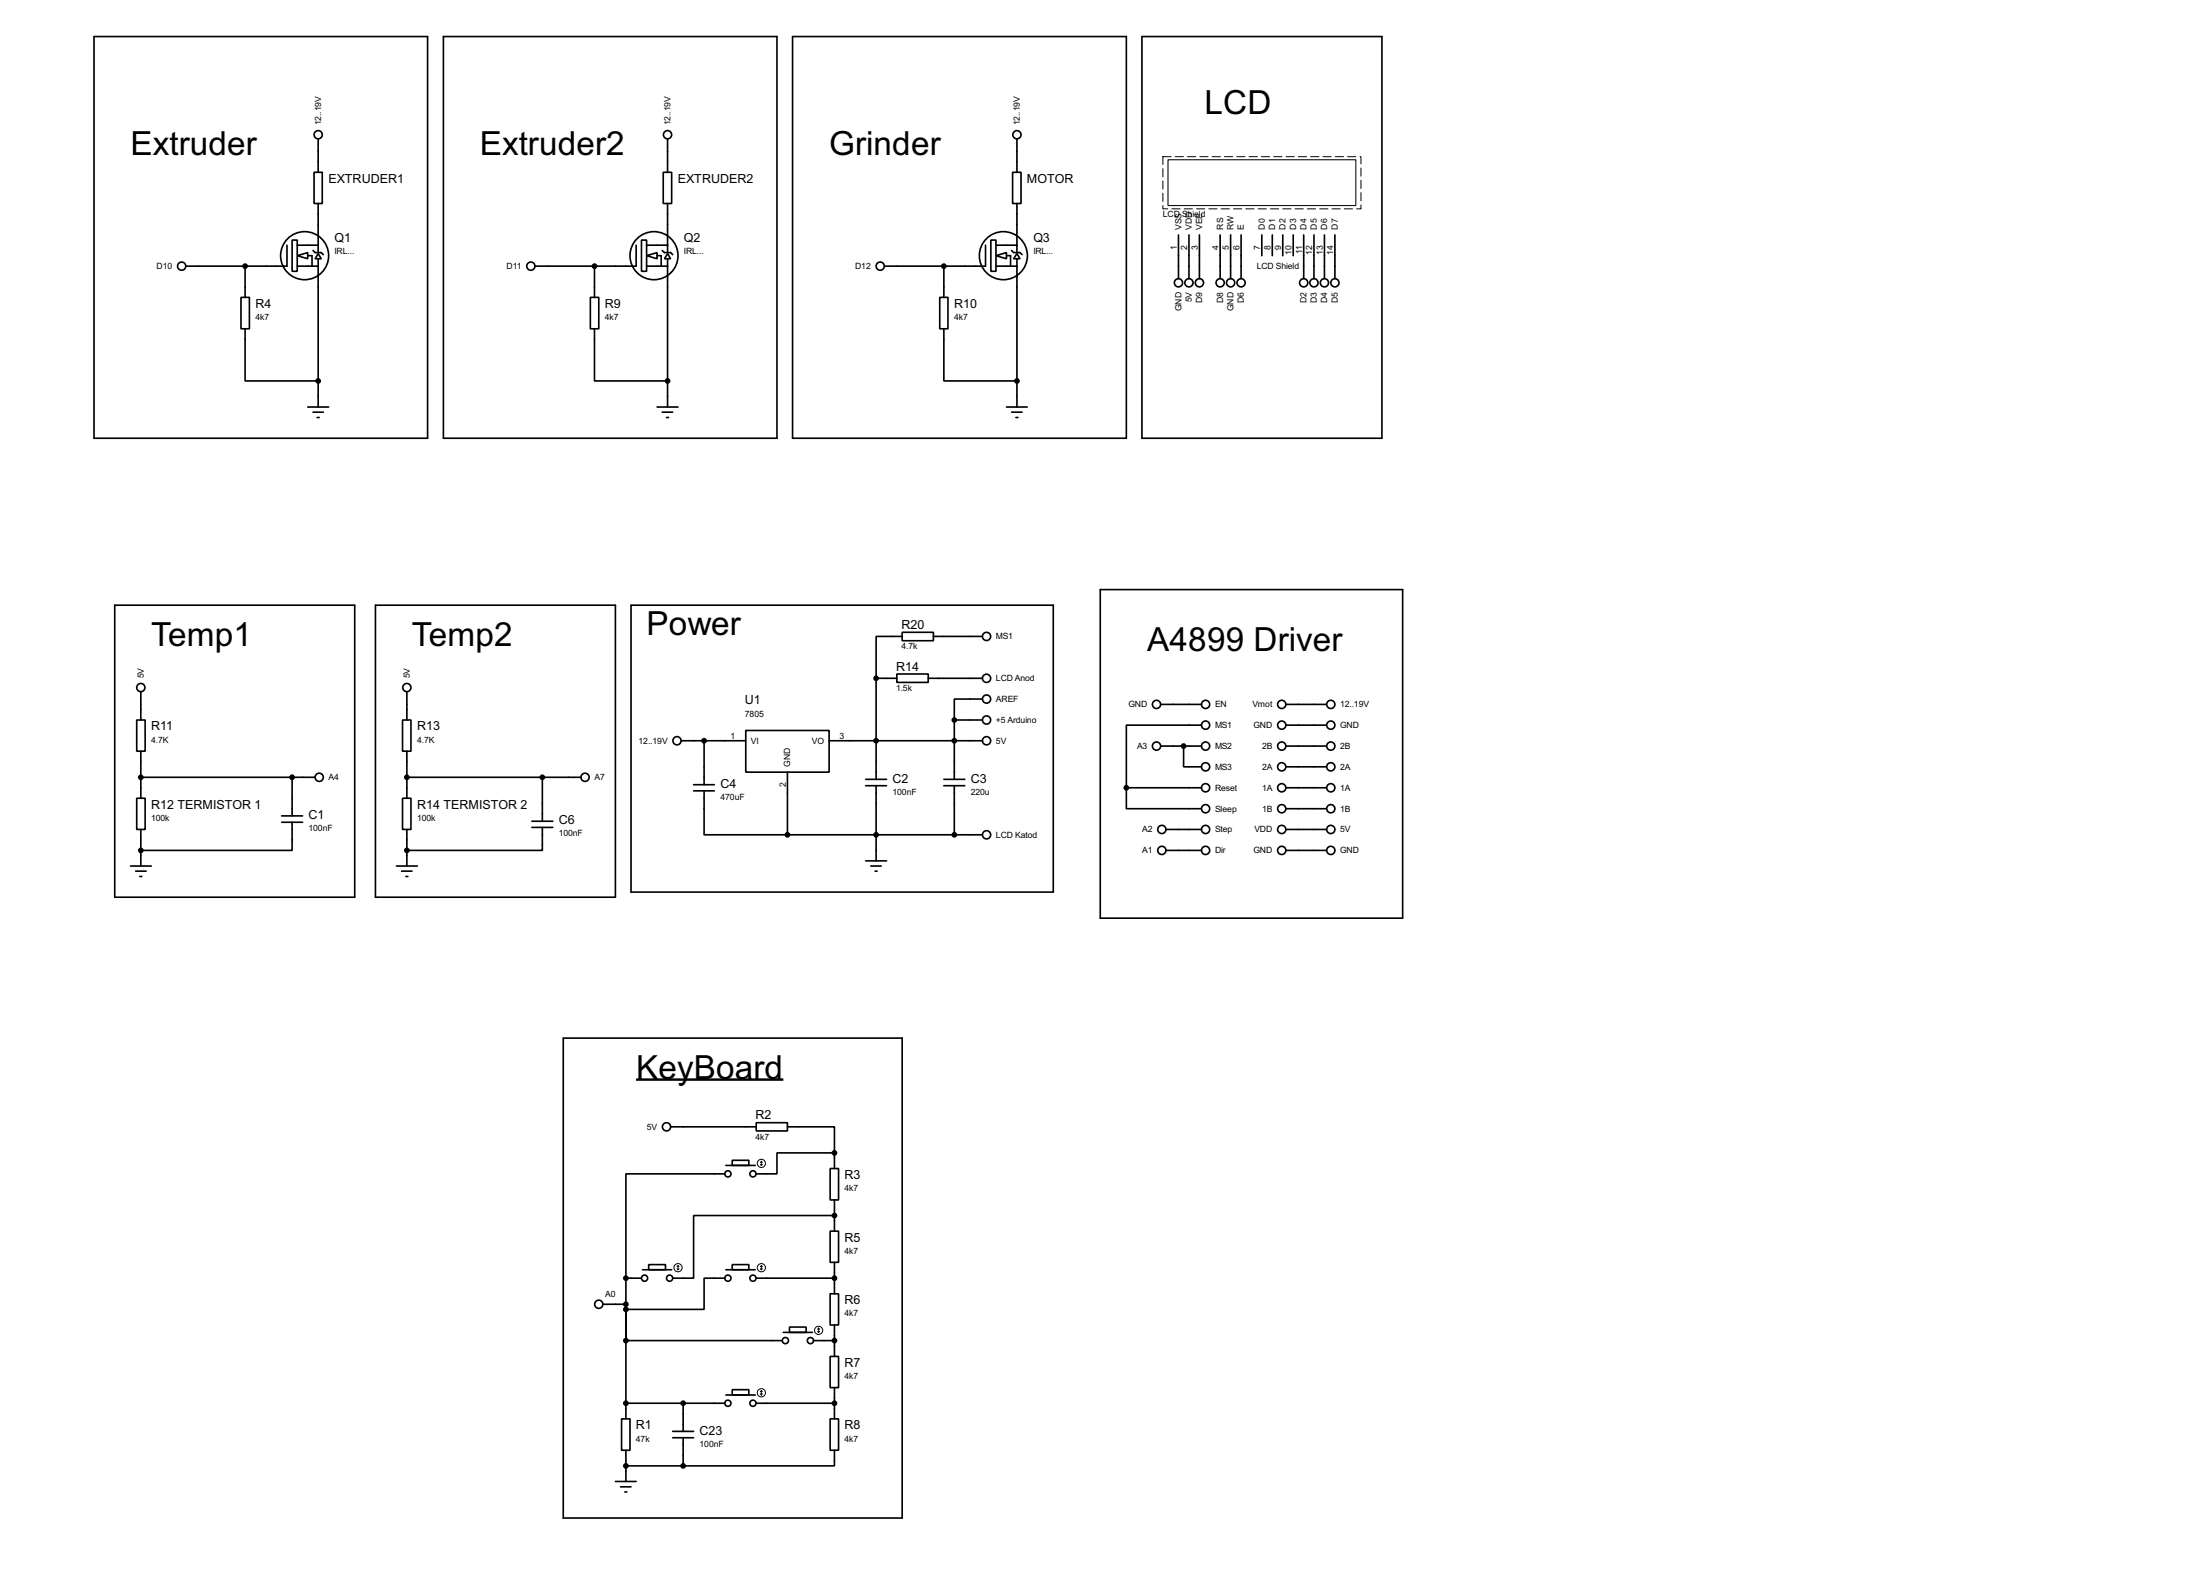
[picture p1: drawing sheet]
<svg xmlns="http://www.w3.org/2000/svg" width="536mm" height="383mm" viewBox="0 0 536 383" stroke-linecap="round" stroke-linejoin="round" font-family="sans-serif">
<g fill="none" stroke="#000" stroke-width=".4">
<path d="M22.9 8.9h81.3v97.8h-81.3zM108 8.9h81.3v97.8h-81.3zM193.1 8.9h81.3v97.8h-81.3zM278.2 8.9h58.4v97.8h-58.4zM77.5 33.8v8.2M162.6 33.8v8.2M247.7 33.8v8.2M69.9 59.7v5.1h-24.6M71.2 58.5h1.2v7.6h-1.2zM72.4 59.7h5.1M76.5 42h2v7.6h-2zM77.5 49.6v7.6"/>
<path d="M77.5 57.5v4M155 59.7v5.1h-24.6M156.3 58.5h1.2v7.6h-1.2zM157.5 59.7h5.1M161.6 42h2v7.6h-2zM162.6 49.6v7.6M162.6 57.5v4M240.1 59.7v5.1h-24.7M241.4 58.5h1.2v7.6h-1.2zM242.6 59.7h5.1M246.7 42h2v7.6h-2zM247.7 49.6v7.6"/>
<path d="M247.7 57.5v4M287.1 57.2v10.7M289.6 57.2v10.7M292.2 57.2v10.7M297.2 57.2v10.7M299.8 57.2v10.7M302.3 57.2v10.7M307.4 57.2v5.1M309.9 57.2v5.1M312.5 57.2v5.1M315 57.2v5.1M317.6 57.2v10.7"/>
<path d="M320.1 57.2v10.7M322.6 57.2v10.7M325.2 57.2v10.7M58.7 72.4h2.1v7.7h-2.1zM59.7 64.8v7.6M72.4 62.3l2.6-.8v1.5zM72.4 64.8h5.1M75 62.3h1v2.5M76.3 61l.5 .5h1.5l.5 .5M77.5 61.8l.8 1.2h-1.5zM77.5 63v36.1M143.8 72.4h2.1v7.7h-2.1z"/>
<path d="M144.8 64.8v7.6M157.5 62.3l2.6-.8v1.5zM157.5 64.8h5.1M160.1 62.3h1v2.5M161.3 61l.6 .5h1.5l.5 .5M162.6 61.8l.8 1.2h-1.5zM162.6 63v36.1M228.9 72.4h2v7.7h-2zM229.9 64.8v7.6M242.6 62.3l2.6-.8v1.5zM242.6 64.8h5.1M245.2 62.3h1v2.5"/>
<path d="M246.4 61l.5 .5h1.6l.5 .5M247.7 61.8l.8 1.2h-1.6zM247.7 63v36.1M59.7 80.1v12.7h17.8M75 99.1h5.1M144.8 80.1v12.7h17.8M160.1 99.1h5.1M229.9 80.1v12.7h17.8M245.2 99.1h5M76.3 100.4h2.5M77.3 101.7h.5M161.3 100.4h2.6"/>
<path d="M162.4 101.7h.5M246.4 100.4h2.6M247.5 101.7h.5M28 147.4h58.4v71.1h-58.4zM91.5 147.4h58.4v71.1h-58.4zM153.7 147.4h102.9v69.8h-102.9zM219.8 154h7.6v2h-7.6zM219.8 155h-6.4v10.2M227.4 155h11.9M268 143.6h73.7v80h-73.7zM33.3 175.3h2.1v7.6h-2.1zM34.3 168.5v6.8"/>
<path d="M98.1 175.3h2v7.6h-2zM99.1 168.5v6.8M181.7 177.9h20.3v10.1h-20.3zM213.4 165.2v24.6M213.4 165.2h5.1M218.5 164.1h7.6v2.1h-7.6zM226.1 165.2h13.2M232.5 175.3v14.5M232.5 175.3h6.8M239.3 170.2h-6.8v5.1M282.8 171.5h9.9M292.7 176.6h-18.3v15.2"/>
<path d="M313.2 171.5h9.9M313.2 176.6h9.9M33.3 194.4h2.1v7.6h-2.1zM34.3 182.9v11.5M34.3 189.3h42.5M68.6 198.7h5.1M71.2 189.3v9.4M98.1 194.4h2v7.6h-2zM99.1 182.9v11.5M99.1 189.3h42.4M129.6 200h5.1M132.1 189.3v10.7"/>
<path d="M165.9 180.4h15.8M169 192.6h5M169 191.1h5M171.5 192.6v10.7h20.3M171.5 180.4v10.7M191.8 188v15.3M202 180.4h37.3M210.9 191.3h5.1M210.9 189.8h5.1M213.4 191.3v18.3M229.9 191.3h5.1M229.9 189.8h5.1"/>
<path d="M232.5 191.3v12M274.4 191.8v5.1h18.3M274.4 191.8h18.3M282.8 181.7h9.9M288.3 181.7v5h4.4M313.2 191.8h9.9M313.2 181.7h9.9M313.2 196.9h9.9M313.2 186.7h9.9M31.8 210.9h5.1M33.1 212.1h2.5M34.1 213.4h.5"/>
<path d="M34.3 202v8.9M68.6 200.2h5.1M71.2 200.2v6.9h-36.9M96.6 210.9h5.1M97.8 212.1h2.6M98.9 213.4h.5M99.1 202v8.9M129.6 201.5h5.1M132.1 201.5v5.6h-33M191.8 203.3h47.5M210.9 209.6h5.1M212.1 210.9h2.6"/>
<path d="M213.2 212.1h.5M284 202h8.7M284 207.1h8.7M313.2 202h9.9M313.2 207.1h9.9M137.2 252.8h82.6v116.8h-82.6zM163.4 274.4h20.8M184.2 273.4h7.6v2h-7.6zM191.8 274.4h11.5v6.3M176.6 285.8h-24.1v25.4M176.8 283.8h7.2M178.4 282.5h4v1.3h-4z"/>
<path d="M202.2 284.5h2.1v7.7h-2.1zM202.2 299.8h2.1v7.6h-2.1zM203.3 280.7h-14v5.1h-5.1M203.3 296h-34.3v15.2h-5.1M203.3 280.7v3.8M203.3 292.2v7.6M146.9 317.6h5.6M152.5 311.2h3.8M152.5 311.2v34.3M156.5 309.2h7.1M158 307.9h4.1v1.3h-4.1zM176.6 311.2h-5.1v7.6h-19"/>
<path d="M176.8 309.2h7.2M178.4 307.9h4v1.3h-4zM184.2 311.2h19.1M202.2 315h2.1v7.6h-2.1zM203.3 307.4v7.6M152.5 326.4h38.1M176.8 339.7h7.2M178.4 338.4h4v1.3h-4zM190.8 324.4h7.1M192.3 323.1h4.1v1.3h-4.1zM198.2 326.4h5.1M202.2 330.3h2.1v7.6h-2.1z"/>
<path d="M203.3 322.6v7.7M203.3 337.9v7.6M151.4 345.5h2.1v7.6h-2.1zM152.5 341.7h24.1M152.5 353.1v7.6M152.5 356.9h13.9M163.9 348.5h5.1M163.9 350.1h5.1M166.4 341.7v6.8M166.4 350.1v6.8M184.2 341.7h19.1M202.2 345.5h2.1v7.6h-2.1z"/>
<path d="M203.3 353.1v3.8h-36.9M149.9 360.7h5.1M151.2 362h2.5M152.2 363.3h.5"/>
<circle cx="77.5" cy="32.8" r="1"/>
<circle cx="162.6" cy="32.8" r="1"/>
<circle cx="247.7" cy="32.8" r="1"/>
<circle cx="44.2" cy="64.8" r="1"/>
<circle cx="74.2" cy="62.3" r="5.9"/>
<circle cx="129.3" cy="64.8" r="1"/>
<circle cx="159.3" cy="62.3" r="5.9"/>
<circle cx="214.4" cy="64.8" r="1"/>
<circle cx="244.4" cy="62.3" r="5.9"/>
<circle cx="287" cy="68.9" r="1"/>
<circle cx="289.6" cy="68.9" r="1"/>
<circle cx="292.1" cy="68.9" r="1"/>
<circle cx="297.2" cy="68.9" r="1"/>
<circle cx="299.7" cy="68.9" r="1"/>
<circle cx="302.3" cy="68.9" r="1"/>
<circle cx="317.5" cy="68.9" r="1"/>
<circle cx="320" cy="68.9" r="1"/>
<circle cx="322.6" cy="68.9" r="1"/>
<circle cx="325.1" cy="68.9" r="1"/>
<circle cx="240.3" cy="155" r="1"/>
<circle cx="34.3" cy="167.4" r="1"/>
<circle cx="99.1" cy="167.4" r="1"/>
<circle cx="240.3" cy="170.2" r="1"/>
<circle cx="240.3" cy="165.2" r="1"/>
<circle cx="240.3" cy="175.3" r="1"/>
<circle cx="281.7" cy="171.5" r="1"/>
<circle cx="293.6" cy="171.5" r="1"/>
<circle cx="293.6" cy="176.6" r="1"/>
<circle cx="312.2" cy="176.6" r="1"/>
<circle cx="312.2" cy="171.5" r="1"/>
<circle cx="324.1" cy="171.5" r="1"/>
<circle cx="324.1" cy="176.6" r="1"/>
<circle cx="77.7" cy="189.3" r="1"/>
<circle cx="142.5" cy="189.3" r="1"/>
<circle cx="164.9" cy="180.4" r="1"/>
<circle cx="240.3" cy="180.4" r="1"/>
<circle cx="281.7" cy="181.7" r="1"/>
<circle cx="293.6" cy="181.7" r="1"/>
<circle cx="293.6" cy="186.7" r="1"/>
<circle cx="293.6" cy="196.9" r="1"/>
<circle cx="293.6" cy="191.8" r="1"/>
<circle cx="312.2" cy="196.9" r="1"/>
<circle cx="312.2" cy="181.7" r="1"/>
<circle cx="312.2" cy="191.8" r="1"/>
<circle cx="312.2" cy="186.7" r="1"/>
<circle cx="324.1" cy="196.9" r="1"/>
<circle cx="324.1" cy="191.8" r="1"/>
<circle cx="324.1" cy="181.7" r="1"/>
<circle cx="324.1" cy="186.7" r="1"/>
<circle cx="240.3" cy="203.3" r="1"/>
<circle cx="283" cy="207.1" r="1"/>
<circle cx="283" cy="202" r="1"/>
<circle cx="293.6" cy="207.1" r="1"/>
<circle cx="293.6" cy="202" r="1"/>
<circle cx="312.2" cy="207.1" r="1"/>
<circle cx="312.2" cy="202" r="1"/>
<circle cx="324.1" cy="207.1" r="1"/>
<circle cx="324.1" cy="202" r="1"/>
<circle cx="162.3" cy="274.4" r="1"/>
<circle cx="177.3" cy="285.8" r=".75"/>
<circle cx="183.4" cy="285.8" r=".75"/>
<circle cx="145.8" cy="317.6" r="1"/>
<circle cx="157" cy="311.2" r=".75"/>
<circle cx="163.1" cy="311.2" r=".75"/>
<circle cx="177.3" cy="311.2" r=".75"/>
<circle cx="183.4" cy="311.2" r=".75"/>
<circle cx="191.3" cy="326.4" r=".75"/>
<circle cx="197.4" cy="326.4" r=".75"/>
<circle cx="177.3" cy="341.7" r=".75"/>
<circle cx="183.4" cy="341.7" r=".75"/>
</g>
<path d="M284.5 38.9h45.8v11.2h-45.8z" fill="none" stroke="#000" stroke-width=".25"/>
<path d="M283.3 38.2h48.2v12.7h-48.2z" fill="none" stroke="#fff" stroke-width=".24"/>
<path d="M283.3 38.2h48.2v12.7h-48.2z" fill="none" stroke="#000" stroke-width=".24" stroke-dasharray="2 1"/>
<g fill="none" stroke="#000" stroke-width=".24">
<path d="M185.2 283.5l.3 .3M185.5 282.8v1M185.5 282.8l-.3 .2M185.5 282.8l.2 .2M185.7 283.5l-.2 .3M164.9 308.9l.3 .3M165.2 308.2v1M165.2 308.2l-.3 .2M165.2 308.2l.2 .2M165.4 308.9l-.2 .3M185.2 308.9l.3 .3M185.5 308.2v1"/>
<path d="M185.5 308.2l-.3 .2M185.5 308.2l.2 .2M185.7 308.9l-.2 .3M185.2 339.4l.3 .3M185.5 338.6v1.1M185.5 338.6l-.3 .3M185.5 338.6l.2 .3M185.7 339.4l-.2 .3M199.2 324.2l.2 .2M199.4 323.4v1M199.4 323.4l-.2 .3M199.4 323.4l.3 .3"/>
<path d="M199.7 324.2l-.3 .2"/>
<circle cx="185.4" cy="283.3" r="1"/>
<circle cx="165.1" cy="308.7" r="1"/>
<circle cx="185.4" cy="308.7" r="1"/>
<circle cx="185.4" cy="339.1" r="1"/>
<circle cx="199.4" cy="323.9" r="1"/>
</g>
<g fill="#000" stroke="#000" stroke-width=".4">
<circle cx="59.7" cy="64.8" r=".5"/>
<circle cx="144.8" cy="64.8" r=".5"/>
<circle cx="229.9" cy="64.8" r=".5"/>
<circle cx="77.5" cy="92.8" r=".5"/>
<circle cx="162.6" cy="92.8" r=".5"/>
<circle cx="247.7" cy="92.8" r=".5"/>
<circle cx="213.4" cy="165.2" r=".5"/>
<circle cx="232.4" cy="175.3" r=".5"/>
<circle cx="34.3" cy="189.3" r=".5"/>
<circle cx="71.1" cy="189.3" r=".5"/>
<circle cx="99.1" cy="189.3" r=".5"/>
<circle cx="132.1" cy="189.3" r=".5"/>
<circle cx="171.5" cy="180.4" r=".5"/>
<circle cx="213.4" cy="180.4" r=".5"/>
<circle cx="232.4" cy="180.4" r=".5"/>
<circle cx="274.3" cy="191.8" r=".5"/>
<circle cx="288.3" cy="181.7" r=".5"/>
<circle cx="34.3" cy="207.1" r=".5"/>
<circle cx="99.1" cy="207.1" r=".5"/>
<circle cx="191.8" cy="203.3" r=".5"/>
<circle cx="213.4" cy="203.3" r=".5"/>
<circle cx="232.4" cy="203.3" r=".5"/>
<circle cx="203.2" cy="296" r=".5"/>
<circle cx="203.2" cy="280.7" r=".5"/>
<circle cx="152.4" cy="318.8" r=".5"/>
<circle cx="152.4" cy="311.2" r=".5"/>
<circle cx="152.4" cy="317.6" r=".5"/>
<circle cx="203.2" cy="311.2" r=".5"/>
<circle cx="152.4" cy="326.4" r=".5"/>
<circle cx="203.2" cy="326.4" r=".5"/>
<circle cx="152.4" cy="356.9" r=".5"/>
<circle cx="152.4" cy="341.7" r=".5"/>
<circle cx="166.4" cy="341.7" r=".5"/>
<circle cx="166.4" cy="356.9" r=".5"/>
<circle cx="203.2" cy="341.7" r=".5"/>
</g>
<path d="M155 262.9h35.8" fill="none" stroke="#000" stroke-width=".6" stroke-linecap="butt"/>
<g font-size="9.1">
<text x="293.4" y="27.6">LCD</text>
<text x="31.8" y="37.8">Extruder</text>
<text x="116.9" y="37.8">Extruder2</text>
<text x="202" y="37.8">Grinder</text>
<text x="157.5" y="154.6">Power</text>
<text x="36.9" y="157.2">Temp1</text>
<text x="100.4" y="157.2">Temp2</text>
<text x="279.5" y="158.5">A4899 Driver</text>
<text x="155" y="262.6">KeyBoard</text>
</g>
<g font-size="3.4">
<text x="80" y="44.5">EXTRUDER1</text>
<text x="165.1" y="44.5">EXTRUDER2</text>
<text x="250.2" y="44.5">MOTOR</text>
<text x="81.5" y="58.9">Q1</text>
<text x="166.6" y="58.9">Q2</text>
<text x="251.7" y="58.9">Q3</text>
<text x="62.2" y="75">R4</text>
<text x="147.3" y="75">R9</text>
<text x="232.4" y="75">R10</text>
<text x="219.6" y="153.1">R20</text>
<text x="218.3" y="163.3">R14</text>
<text x="181.5" y="171.5">U1</text>
<text x="36.8" y="177.8">R11</text>
<text x="101.6" y="177.8">R13</text>
<text x="175.5" y="191.8">C4</text>
<text x="217.4" y="190.6">C2</text>
<text x="236.5" y="190.6">C3</text>
<text x="36.8" y="196.9">R12 TERMISTOR 1</text>
<text x="101.6" y="196.9">R14 TERMISTOR 2</text>
<text x="75.2" y="199.5">C1</text>
<text x="136.1" y="200.7">C6</text>
<text x="184" y="272.6">R2</text>
<text x="205.7" y="287.1">R3</text>
<text x="205.7" y="302.3">R5</text>
<text x="205.7" y="317.6">R6</text>
<text x="205.7" y="332.8">R7</text>
<text x="154.9" y="348">R1</text>
<text x="170.4" y="349.3">C23</text>
<text x="205.7" y="348">R8</text>
</g>
<g font-size="2.4">
<text x="78.2" y="30.5" transform="rotate(-90 78.2 30.5)">12..19V</text>
<text x="163.3" y="30.5" transform="rotate(-90 163.3 30.5)">12..19V</text>
<text x="248.4" y="30.5" transform="rotate(-90 248.4 30.5)">12..19V</text>
<text x="283.3" y="52.8">LCD Shield</text>
<text x="287.8" y="55.9" transform="rotate(-90 287.8 55.9)">VSS</text>
<text x="290.3" y="55.9" transform="rotate(-90 290.3 55.9)">VDD</text>
<text x="292.8" y="55.9" transform="rotate(-90 292.8 55.9)">VEE</text>
<text x="297.9" y="55.9" transform="rotate(-90 297.9 55.9)">RS</text>
<text x="300.5" y="55.9" transform="rotate(-90 300.5 55.9)">RW</text>
<text x="303" y="55.9" transform="rotate(-90 303 55.9)">E</text>
<text x="308.1" y="55.9" transform="rotate(-90 308.1 55.9)">D0</text>
<text x="310.6" y="55.9" transform="rotate(-90 310.6 55.9)">D1</text>
<text x="313.2" y="55.9" transform="rotate(-90 313.2 55.9)">D2</text>
<text x="315.7" y="55.9" transform="rotate(-90 315.7 55.9)">D3</text>
<text x="318.2" y="55.9" transform="rotate(-90 318.2 55.9)">D4</text>
<text x="320.8" y="55.9" transform="rotate(-90 320.8 55.9)">D5</text>
<text x="323.3" y="55.9" transform="rotate(-90 323.3 55.9)">D6</text>
<text x="325.9" y="55.9" transform="rotate(-90 325.9 55.9)">D7</text>
<text x="38.2" y="65.5">D10</text>
<text x="81.5" y="61.9">IRL...</text>
<text x="123.4" y="65.5">D11</text>
<text x="166.6" y="61.9">IRL...</text>
<text x="208.3" y="65.5">D12</text>
<text x="251.7" y="61.9">IRL...</text>
<text x="286.7" y="60.9" transform="rotate(-90 286.7 60.9)">1</text>
<text x="289.2" y="60.9" transform="rotate(-90 289.2 60.9)">2</text>
<text x="291.8" y="60.8" transform="rotate(-90 291.8 60.8)">3</text>
<text x="296.8" y="60.9" transform="rotate(-90 296.8 60.9)">4</text>
<text x="299.4" y="60.9" transform="rotate(-90 299.4 60.9)">5</text>
<text x="301.9" y="60.9" transform="rotate(-90 301.9 60.9)">6</text>
<text x="306.1" y="65.5">LCD Shield</text>
<text x="307" y="60.9" transform="rotate(-90 307 60.9)">7</text>
<text x="309.5" y="60.8" transform="rotate(-90 309.5 60.8)">8</text>
<text x="312.1" y="60.9" transform="rotate(-90 312.1 60.9)">9</text>
<text x="314.6" y="62" transform="rotate(-90 314.6 62)">10</text>
<text x="317.2" y="61.9" transform="rotate(-90 317.2 61.9)">11</text>
<text x="319.7" y="62" transform="rotate(-90 319.7 62)">12</text>
<text x="322.2" y="62" transform="rotate(-90 322.2 62)">13</text>
<text x="324.8" y="62" transform="rotate(-90 324.8 62)">14</text>
<text x="62.2" y="78">4k7</text>
<text x="147.3" y="78">4k7</text>
<text x="232.4" y="78">4k7</text>
<text x="287.8" y="75.8" transform="rotate(-90 287.8 75.8)">GND</text>
<text x="290.3" y="73.6" transform="rotate(-90 290.3 73.6)">5V</text>
<text x="292.8" y="73.8" transform="rotate(-90 292.8 73.8)">D9</text>
<text x="297.9" y="73.8" transform="rotate(-90 297.9 73.8)">D8</text>
<text x="300.5" y="75.8" transform="rotate(-90 300.5 75.8)">GND</text>
<text x="303" y="73.8" transform="rotate(-90 303 73.8)">D6</text>
<text x="318.2" y="73.8" transform="rotate(-90 318.2 73.8)">D2</text>
<text x="320.8" y="73.8" transform="rotate(-90 320.8 73.8)">D3</text>
<text x="323.3" y="73.8" transform="rotate(-90 323.3 73.8)">D4</text>
<text x="325.9" y="73.8" transform="rotate(-90 325.9 73.8)">D5</text>
<text x="242.6" y="155.7">MS1</text>
<text x="219.6" y="158.1">4.7k</text>
<text x="35" y="165.2" transform="rotate(-90 35 165.2)">5V</text>
<text x="99.8" y="165.2" transform="rotate(-90 99.8 165.2)">5V</text>
<text x="242.6" y="165.8">LCD Anod</text>
<text x="218.3" y="168.3">1.5k</text>
<text x="242.6" y="170.9">AREF</text>
<text x="274.9" y="172.2">GND</text>
<text x="296" y="172.2">EN</text>
<text x="305.1" y="172.2">Vmot</text>
<text x="326.4" y="172.2">12..19V</text>
<text x="178" y="179.9">1</text>
<text x="181.5" y="174.5">7805</text>
<text x="204.5" y="179.9">3</text>
<text x="242.6" y="176">+5 Arduino</text>
<text x="296" y="177.3">MS1</text>
<text x="305.3" y="177.3">GND</text>
<text x="326.4" y="177.3">GND</text>
<text x="36.8" y="180.8">4.7K</text>
<text x="101.6" y="180.8">4.7K</text>
<text x="155.6" y="181.1">12..19V</text>
<text x="182.9" y="181.1">VI</text>
<text x="197.8" y="181.1">VO</text>
<text x="242.6" y="181.1">5V</text>
<text x="277" y="182.4">A3</text>
<text x="296" y="182.4">MS2</text>
<text x="307.4" y="182.4">2B</text>
<text x="326.4" y="182.4">2B</text>
<text x="80.1" y="190">A4</text>
<text x="144.8" y="190">A7</text>
<text x="191.4" y="191.7" transform="rotate(-90 191.4 191.7)">2</text>
<text x="192.5" y="186.7" transform="rotate(-90 192.5 186.7)">GND</text>
<text x="296" y="187.4">MS3</text>
<text x="307.4" y="187.4">2A</text>
<text x="326.4" y="187.4">2A</text>
<text x="175.5" y="194.7">470uF</text>
<text x="217.4" y="193.5">100nF</text>
<text x="236.5" y="193.5">220u</text>
<text x="296" y="192.5">Reset</text>
<text x="296" y="197.6">Sleep</text>
<text x="307.4" y="192.5">1A</text>
<text x="307.4" y="197.6">1B</text>
<text x="326.4" y="197.6">1B</text>
<text x="326.4" y="192.5">1A</text>
<text x="36.8" y="199.9">100k</text>
<text x="75.2" y="202.4">100nF</text>
<text x="101.6" y="199.9">100k</text>
<text x="136.1" y="203.7">100nF</text>
<text x="242.6" y="204">LCD Katod</text>
<text x="278.2" y="202.7">A2</text>
<text x="296" y="202.7">Step</text>
<text x="305.6" y="202.7">VDD</text>
<text x="326.4" y="202.7">5V</text>
<text x="278.2" y="207.8">A1</text>
<text x="296" y="207.8">Dir</text>
<text x="305.3" y="207.8">GND</text>
<text x="326.4" y="207.8">GND</text>
<text x="157.6" y="275.1">5V</text>
<text x="184" y="277.5">4k7</text>
<text x="205.7" y="290">4k7</text>
<text x="205.7" y="305.3">4k7</text>
<text x="147.4" y="315.7">A0</text>
<text x="205.7" y="320.5">4k7</text>
<text x="205.7" y="335.8">4k7</text>
<text x="154.9" y="351">47k</text>
<text x="170.4" y="352.3">100nF</text>
<text x="205.7" y="351">4k7</text>
</g>
</svg>
